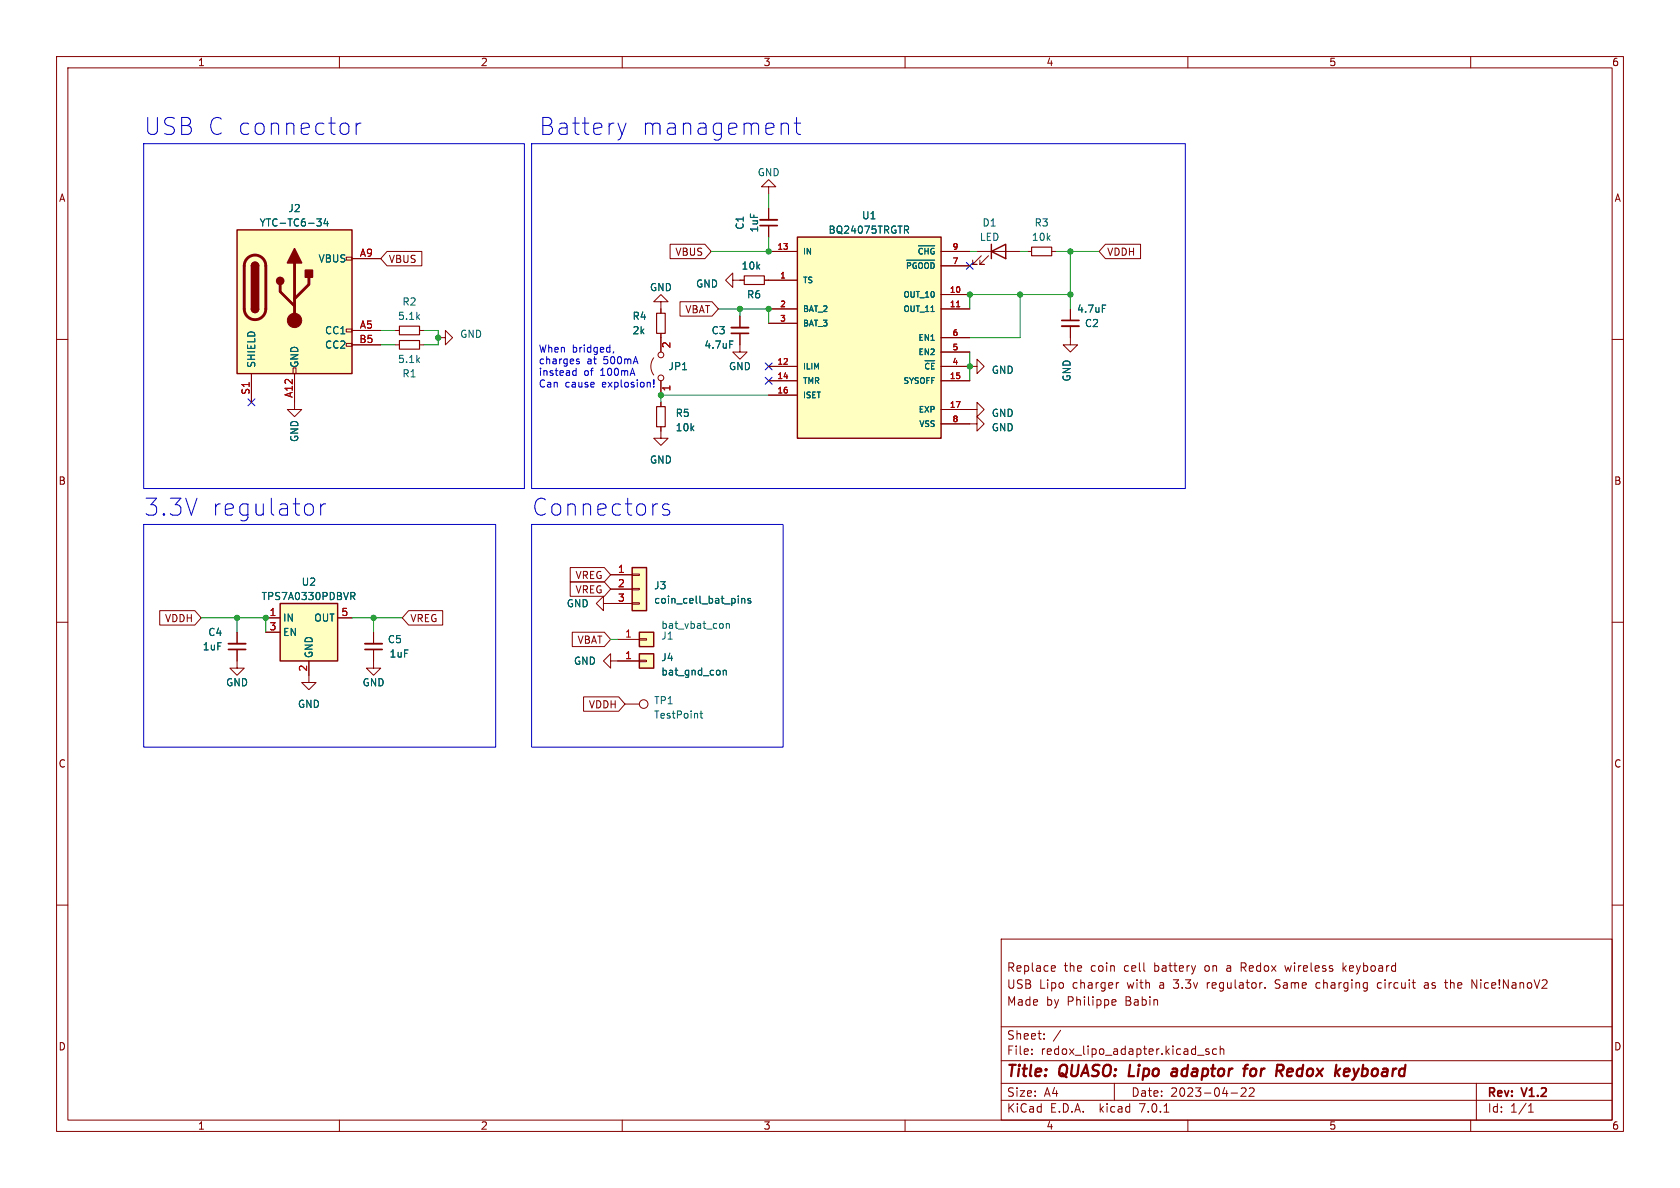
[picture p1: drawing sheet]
<svg xmlns="http://www.w3.org/2000/svg" width="297mm" height="210mm" viewBox="0 0 297 210" stroke-linecap="round" stroke-linejoin="round" font-family="sans-serif">
<g fill="none" stroke="#840000" stroke-width=".18">
<path d="M10 10h277v190h-277zM12 12h273v186h-273zM60 10v2M110 10v2M160 10v2M210 10v2M260 10v2M135.9 33h1.3l-1.3-1.2-1.3 1.2h1.3v1.3M135.9 36.8v2.1M135.9 39.9v2M10 60h2M61.2 58.2h1v.5h-1z"/>
<path d="M61.2 45.5h1v.5h-1zM62.2 58.4h5.1M62.2 45.7h5.1M68.4 44.4h6.2v2.6h-6.2l-1.1-1.3zM69.8 58.4h.8M74.2 58.4h.7M77.5 59.7h1.2v-1.3l1.3 1.3-1.3 1.3v-1.3M116.8 53.3h1.3l-1.3-1.2-1.2 1.2h1.2v2.1M116.8 58.9v3.3M118.5 43.2h6.1l1.1 1.3-1.1 1.2h-6.1zM120.2 53.3h5.7l1.1 1.3-1.1 1.3h-5.7zM129.5 49.5v-1.2l-1.2 1.2 1.2 1.3v-1.3h2.1"/>
<path d="M130.8 58.9v3.3h1.3l-1.3 1.3-1.3-1.3h1.3M130.8 55.9v2M135.1 49.5h5.9M135.9 44.5h5.1M135.9 54.6h5.1M135.9 57.2h5.1M166.4 44.5h5M166.4 52.1h5M166.4 54.6h5M166.4 59.7h5M166.4 47h5M172.7 44.5h7.6"/>
<path d="M173.5 45.2l-1.5 1.5h.7h-.7v-.7M174.8 45.2l-1.6 1.5h.8h-.8v-.7M181.6 44.5h.8M185.9 44.5h.8M189.2 57.7v3.3h1.3l-1.3 1.2-1.2-1.2h1.2M189.2 54.6v2M195.4 43.2h6.2v2.5h-6.2l-1.1-1.2zM285 60h2M44.4 66v5.1M51.8 65h.5v1h-.5zM52.1 66v6.4h1.2l-1.2 1.3-1.3-1.3h1.3M61.2 60.7h1v.5h-1z"/>
<path d="M62.2 61h5.1M69.8 61h.8M74.2 61h.7M115.6 63.2a2.54 2.54 0 0 0 0 3.1M116.8 75.4v2.1h1.3l-1.3 1.2-1.2-1.2h1.2M116.8 67.3v2.6M116.8 71.1v.8M135.9 64.8h5.1M135.9 67.3h5.1M135.9 69.9h5.1M166.4 64.8h6.3v-1.3l1.3 1.3-1.3 1.2v-1.2M166.4 74.9h6.3v-1.2l1.3 1.2-1.3 1.3v-1.3"/>
<path d="M166.4 72.4h6.3v-1.3l1.3 1.3-1.3 1.3v-1.3M166.4 67.3h5M166.4 62.2h5M10 110h2M28.2 107.9h6.2l1.2 1.3-1.2 1.3h-6.2zM41.9 114.8v3.3h1.3l-1.3 1.3-1.3-1.3h1.3M41.9 111.8v2M47 109.2h2.5M47 111.8h2.5M54.6 116.8v3.9h1.3l-1.3 1.2-1.3-1.2h1.3M59.7 109.2h2.5M66 114.8v3.3h1.3l-1.3 1.3-1.2-1.3h1.2"/>
<path d="M66 111.8v2M72.2 107.9h6.1v2.6h-6.1l-1.1-1.3zM100.8 100.3h6l1.1 1.3-1.1 1.3h-6zM100.8 102.9h6l1.1 1.2-1.1 1.3h-6zM101.2 111.8h5.6l1.1 1.2-1.1 1.3h-5.6zM106.7 106.7v-1.3l-1.3 1.3 1.3 1.3v-1.3h5.1M107.9 116.8v-1.2l-1.2 1.2 1.2 1.3v-1.3h5.1M107.9 101.6h3.9M107.9 104.1h3.9M109.2 113h3.8M111.8 106.6h1.2v.2h-1.2zM111.8 104h1.2v.3h-1.2z"/>
<path d="M111.8 101.5h1.2v.2h-1.2zM113 112.9h1.3v.3h-1.3zM113 116.7h1.3v.3h-1.3zM285 110h2M103.2 123.2h6.2l1.1 1.3-1.1 1.2h-6.2zM110.5 124.5h2.5M10 160h2M285 160h2M177 166h108v32h-108zM186.1 170.7l.4 .1 .1 .3-.7 .1M186.5 171.6l-.4 .1M196.6 177.6h.6"/>
<path d="M196.6 176.8l.5-.1 .2 .4-.7 .1M197.8 173.7l-.3 .1-.1 .2M211.4 170.7l-.4 1M223.1 173.7l-.2 .1M223.6 174.6v.1M241.6 173.7l.1 .1M241.7 173.7v1.2l-.1 .2M241.7 174.6l-.1 .1M249.6 173.7h.6M250.1 174.7h.1M255.4 173.7h.5M260.2 174.7v-1.5l.9 1.5"/>
<path d="M60 198v2M110 198v2M160 198v2M177 194.5h108M177 191.5h108M177 187.5h108M177 181.5h108M182.4 186.3v.1M182.4 185.5v.1M184.6 183.6v.1M184.6 182.8v.1M197 191.5v3"/>
<path d="M205.8 196.6h.8M210 198v2M211.7 186.5h1.2M213.7 185.5l-.3-.1-.3 .2 .1 .2 .5 .2v.3h-.6M215.1 185.5l-.5-.1-.2 .3v.4l.1 .2h.6M215.7 185.5l.2-.1 .4 .1 .1 .9M215.7 184.9v1.5M217.6 193.2h1.2M219.4 192.4l.6-.1 .2 .1 .1 .3-.9 1.1h.9M220.9 192.4l.5-.1 .2 .1 .1 .3-.9 1.1h.9M260 198v2M261 191.5v6.5"/>
<path d="M270.2 196.6h.9M270.2 195.5l.4-.4v1.5"/>
<circle cx="116.8" cy="66.8" r=".51"/>
<circle cx="116.8" cy="62.7" r=".51"/>
<circle cx="113.8" cy="124.5" r=".76"/>
</g>
<path d="M207.1 190.1l.7 .1M207.9 188.9l-.6 .1M207.9 189.5l-.7 .1M219.8 188.9h.7M220.6 188.2l-.4 .1-.1 .2-.2 1.7M221.2 189.1l-.2 .8 .1 .2M226.8 188.3a.53 .53 0 0 1 0 .8M237.8 189l.2-.1 .5 .1M238.4 190.1l-.6 .1M238.6 189.4l-1 .2" fill="none" stroke="#840000" stroke-width=".4"/>
<path d="M134.4 38.9h3M129.3 57.9h3M187.7 57.7h3.1M40.4 113.8h3M64.5 113.8h3.1" fill="none" stroke="#840000" stroke-width=".33"/>
<path d="M134.4 39.9h3M129.3 58.9h3M187.7 56.6h3.1M40.4 114.8h3M64.5 114.8h3.1" fill="none" stroke="#840000" stroke-width=".3"/>
<path d="M41.9 40.6h20.3v25.4h-20.3zM44.4 54.6a.64 .64 0 0 0 .7 .6 .64 .64 0 0 0 .6-.6M44.4 47a.64 .64 0 0 1 .7-.6 .64 .64 0 0 1 .6 .6M141 41.9h25.4v35.6h-25.4zM175.3 44.5l2.5-1.3v2.5zM175.3 43.2v2.5M49.5 106.7h10.2v10.1h-10.2zM111.8 100.3h2.5v7.7h-2.5zM113 111.8h2.6v2.5h-2.6zM113 115.6h2.6v2.5h-2.6z" fill="none" stroke="#840000" stroke-width=".25"/>
<path d="M70.6 57.7h3.6v1.5h-3.6zM116.1 55.4h1.5v3.5h-1.5zM131.6 48.8h3.5v1.5h-3.5zM182.4 43.7h3.5v1.5h-3.5zM70.6 60.2h3.6v1.5h-3.6zM116.1 71.9h1.5v3.5h-1.5z" fill="none" stroke="#840000" stroke-width=".2"/>
<g fill="#ffffc2" stroke="#ffffc2" stroke-width=".18">
<path d="M49.5 106.7h10.2v10.1h-10.2z"/>
<path d="M141 41.9h25.4v35.6h-25.4z"/>
<path d="M113 111.8h2.6v2.5h-2.6z"/>
<path d="M111.8 100.3h2.5v7.7h-2.5z"/>
<path d="M113 115.6h2.6v2.5h-2.6z"/>
<path d="M41.9 40.6h20.3v25.4h-20.3z"/>
</g>
<g fill="none" stroke="#006464" stroke-width=".18">
<path d="M56 38.7h.8l-.4 .5 .3 .1 .1 .4-.3 .3h-.3M57.6 38.6l-.3 .9h.8M57.9 39.1v.9M160.2 40.6l.4 .6M160.3 46h5M160.5 40l.1 .2-.1 .4M161 46.8l-.1-.3-.5-.1v1.1M162 46.5h-.4l-.2 .2M162.4 43.4h2.9M162.4 46.8a.34 .34 0 0 1 .3-.4 .34 .34 0 0 1 .4 .4M163.1 44l-.3-.1-.3 .2M163.5 46.8a.34 .34 0 0 1 .3-.4 .34 .34 0 0 1 .3 .4"/>
<path d="M163.5 43.9v1M164.1 43.9v1M164.6 55.1h.6M165.1 46.7l-.1-.2-.4-.1v1.1M165.1 44h-.4l-.1 .1M194.9 53.9h.6M129 60.3h.6M163.5 63.8h1.8M164.2 64.3l-.2-.1-.3 .3M165.2 64.2h-.5v1M62 104.7h.5l.2 .3-.1 .3-.6 .1M62.3 105.4l.4 .6"/>
<path d="M127.9 118.6l.1-.1h.3l.1 .8M127.9 118.5v.8M128.4 110.2v.9M128.4 110.4l.2-.2 .3 .1v.8M131.1 105.8v.8M131.1 105.9l.2-.1h.3l.1 .8M132.7 105.8h-.3l-.2 .2 .1 .1 .4 .2v.3h-.5M123.7 126.1h.5M123.9 125.7v1.1l.3 .2"/>
</g>
<path d="M169.1 54.2h.6" fill="none" stroke="#a90000" stroke-width=".18"/>
<path d="M43.7 45.6a1.9 1.9 0 0 1 2.1-.4 1.9 1.9 0 0 1 1.2 1.8v7.6a1.91 1.91 0 0 1-1.9 1.9 1.91 1.91 0 0 1-1.9-1.9v-7.8l.2-.6zM49.5 50.3v1.3l2.6 2.5M52.1 46.5v10.1M54.6 49v1.3l-2.5 2.5" fill="none" stroke="#840000" stroke-width=".51"/>
<g fill="#840000" stroke="#840000" stroke-width=".25">
<path d="M44.4 54.6h1.3a.64 .64 0 0 1-.6 .6 .64 .64 0 0 1-.7-.6z"/>
<path d="M44.4 47h1.3v7.6h-1.3z"/>
<path d="M44.6 46.5a.64 .64 0 0 1 .7-.1 .64 .64 0 0 1 .4 .6h-1.3z"/>
<path d="M52.1 43.9l1.2 2.6h-2.5z"/>
<path d="M54 47.8h1.2v1.2h-1.2z"/>
<circle cx="49.5" cy="49.7" r=".63"/>
</g>
<circle cx="52.1" cy="56.6" r="1.27" fill="#840000" stroke="#840000" stroke-width=".18"/>
<g fill="none" stroke="#0000c2" stroke-width=".18">
<path d="M25.4 25.4h67.3v61h-67.3zM61.1 21.8l.3 .1 .3 .4v.9l-.3 .4-.3 .2M63 21.8v2M63.8 21.8a.77 .77 0 0 0-.8 .5M94 25.4h115.5v61h-115.5zM109.2 21.8l.8 2M110 23.8l-.3 .7M110.7 21.8l-.7 2M138.5 21.8h.5l.2 .1 .2 .3v1.6M140.4 21.8h1.1M140.8 20.8v2.5l.2 .3 .5 .2M101.4 66.3h.4"/>
<path d="M101.4 65.6h.4M101.8 65.1v1.3M102.1 63.9h.3v.2l-.1 .2h-.3M102.1 63.5h.3M108.5 62.2l-.1 .2M114.9 67.6l.1 .8M115.6 68.3v.1M115.6 67.2v.7M25.4 92.7h62.2v39.4h-62.2zM55.1 89.2l.3 .4v.9l-.3 .4M56.7 89.1v2M57.5 89.1a.77 .77 0 0 0-.8 .5"/>
<path d="M94 92.7h44.4v39.4h-44.4zM118.3 89.2l-.7-.1-.3 .1-.2 .3 .2 .4 1 .3 .1 .3-.1 .4-.3 .2h-.6l-.3-.2"/>
</g>
<g fill="none" stroke="#009600" stroke-width=".18">
<path d="M135.9 34.3v2.5M67.3 58.4h2.5M74.9 58.4h2.6v2.6h-2.6M127 54.6h8.9v2.6M130.8 54.6v1.3M135.9 41.9v2.6h-10.2M171.4 44.5h1.3M180.3 44.5h1.3M180.3 52.1v7.6h-8.9M186.7 44.5h7.6M189.2 52.1h-17.8v2.5M189.2 44.5v10.1"/>
<path d="M67.3 61h2.5M135.9 69.9h-19.1v1.2M171.4 62.2v5.1M35.6 109.2h11.4v2.6M41.9 109.2v2.6M62.2 109.2h8.9M66 109.2v2.6M107.9 113h1.3"/>
</g>
<path d="M170.8 46.4l1.3 1.2M172.1 46.4l-1.3 1.2M43.8 70.5l1.3 1.2M45.1 70.5l-1.3 1.2M135.3 64.2l1.2 1.2M135.3 66.7l1.2 1.2M136.5 64.2l-1.2 1.2M136.5 66.7l-1.2 1.2" fill="none" stroke="#000084" stroke-width=".18"/>
<g fill="#009600" stroke="#009600" stroke-width=".18">
<circle cx="180.3" cy="52.1" r=".46"/>
<circle cx="171.4" cy="52.1" r=".46"/>
<circle cx="189.2" cy="44.5" r=".46"/>
<circle cx="189.2" cy="52.1" r=".46"/>
<circle cx="116.8" cy="69.9" r=".46"/>
<circle cx="171.4" cy="64.8" r=".46"/>
<circle cx="66" cy="109.2" r=".46"/>
<circle cx="47" cy="109.2" r=".46"/>
<circle cx="41.9" cy="109.2" r=".46"/>
<circle cx="77.5" cy="59.7" r=".46"/>
<circle cx="135.9" cy="54.6" r=".46"/>
<circle cx="130.8" cy="54.6" r=".46"/>
<circle cx="135.9" cy="44.5" r=".46"/>
</g>
<g font-size="4.2" fill="#0000c2">
<text x="25.4" y="24.1">USB C connector</text>
<text x="95.2" y="24.1">Battery</text>
<text x="113.2" y="24.1">management</text>
<text x="25.4" y="91.4">3.3V</text>
<text x="37.2" y="91.4">regulator</text>
<text x="94" y="91.4">Connectors</text>
</g>
<g font-size="2.8" fill="#840000">
<text x="178" y="190.8">Title:</text>
<text x="187.4" y="190.8">QUASO: Lipo</text>
<text x="208.5" y="190.8">adaptor</text>
<text x="221.8" y="190.8">for</text>
<text x="228.1" y="190.8">Redox</text>
<text x="239.1" y="190.8">keyboard</text>
</g>
<g font-size="2.1" fill="#840000">
<text x="178" y="171.9">Replace</text>
<text x="188.1" y="171.9">the</text>
<text x="192.8" y="171.9">coin</text>
<text x="198.7" y="171.9">cell</text>
<text x="204.1" y="171.9">battery</text>
<text x="213.1" y="171.9">on</text>
<text x="217.1" y="171.9">a Redox</text>
<text x="227.6" y="171.9">wireless</text>
<text x="237.8" y="171.9">keyboard</text>
<text x="178" y="177.9">Made</text>
<text x="178" y="174.9">USB Lipo</text>
<text x="184.9" y="177.9">by</text>
<text x="188.7" y="177.9">Philippe</text>
<text x="189.6" y="174.9">charger</text>
<text x="199" y="177.9">Babin</text>
<text x="199.3" y="174.9">with</text>
<text x="205" y="174.9">a 3.3v</text>
<text x="213.6" y="174.9">regulator.</text>
<text x="225.7" y="174.9">Same</text>
<text x="233" y="174.9">charging</text>
<text x="243.9" y="174.9">circuit</text>
<text x="252.3" y="174.9">as</text>
<text x="256.1" y="174.9">the</text>
<text x="260.8" y="174.9">Nice!NanoV2</text>
<text x="178" y="183.9">Sheet:</text>
<text x="186.2" y="183.9">/</text>
<text x="178" y="186.6">File:</text>
<text x="184" y="186.6">redox_lipo_adapter.kicad_sch</text>
<text x="178" y="196.8">KiCad</text>
<text x="178" y="194">Size:</text>
<text x="184.6" y="194">A4</text>
<text x="185.7" y="196.8">E.D.A.</text>
<text x="194.4" y="196.8">kicad</text>
<text x="200" y="194">Date:</text>
<text x="201.5" y="196.8">7.0.1</text>
<text x="206.9" y="194">2023-04-22</text>
<text x="263" y="194.2">Rev:</text>
<text x="263" y="196.8">Id:</text>
<text x="267" y="196.8">1/1</text>
<text x="269.2" y="194.2">V1.2</text>
</g>
<g font-size="1.8" fill="#840000">
<text x="35" y="11.8">1</text>
<text x="85" y="11.8">2</text>
<text x="135" y="11.8">3</text>
<text x="185" y="11.8">4</text>
<text x="235" y="11.8">5</text>
<text x="285" y="11.8">6</text>
<text x="10.4" y="35.8">A</text>
<text x="285.4" y="35.8">A</text>
<text x="68.7" y="46.6">VBUS</text>
<text x="119.3" y="45.4">VBUS</text>
<text x="195.7" y="45.4">VDDH</text>
<text x="121" y="55.5">VBAT</text>
<text x="10.3" y="85.8">B</text>
<text x="285.3" y="85.8">B</text>
<text x="101.6" y="102.5">VREG</text>
<text x="101.6" y="105.1">VREG</text>
<text x="29" y="110.1">VDDH</text>
<text x="72.5" y="110.1">VREG</text>
<text x="102" y="113.9">VBAT</text>
<text x="104" y="125.4">VDDH</text>
<text x="10.3" y="135.8">C</text>
<text x="285.3" y="135.8">C</text>
<text x="10.3" y="185.8">D</text>
<text x="285.3" y="185.8">D</text>
<text x="35" y="199.8">1</text>
<text x="85" y="199.8">2</text>
<text x="135" y="199.8">3</text>
<text x="185" y="199.8">4</text>
<text x="235" y="199.8">5</text>
<text x="285" y="199.8">6</text>
</g>
<g font-size="1.8" fill="#006464">
<text x="133.9" y="31.3">GND</text>
<text x="45.8" y="40.2">YTC-TC6-34</text>
<text x="50.9" y="37.7">J2</text>
<text x="131.6" y="40.7" transform="rotate(-90 131.6 40.7)">C1</text>
<text x="134.2" y="41.2" transform="rotate(-90 134.2 41.2)">1uF</text>
<text x="146.4" y="41.5">BQ24075TRGTR</text>
<text x="152.3" y="38.9">U1</text>
<text x="173.6" y="40.2">D1</text>
<text x="182.8" y="40.2">R3</text>
<text x="56.2" y="46.5">VBUS</text>
<text x="131" y="47.8">10k</text>
<text x="173.2" y="42.7">LED</text>
<text x="182.4" y="42.7">10k</text>
<text x="114.8" y="51.6">GND</text>
<text x="123" y="51">GND</text>
<text x="132" y="52.9">R6</text>
<text x="57.3" y="59.2">CC1</text>
<text x="70.3" y="56.7">5.1k</text>
<text x="71.1" y="54.2">R2</text>
<text x="81.3" y="59.9">GND</text>
<text x="111.8" y="56.7">R4</text>
<text x="111.8" y="59.2">2k</text>
<text x="125.7" y="59.2">C3</text>
<text x="190.3" y="55.4">4.7uF</text>
<text x="191.7" y="58">C2</text>
<text x="45.3" y="65" transform="rotate(-90 45.3 65)">SHIELD</text>
<text x="52.9" y="65" transform="rotate(-90 52.9 65)">GND</text>
<text x="57.3" y="61.8">CC2</text>
<text x="70.3" y="64.3">5.1k</text>
<text x="118.1" y="65.6">JP1</text>
<text x="124.5" y="61.8">4.7uF</text>
<text x="128.8" y="65.6">GND</text>
<text x="71.1" y="66.9">R1</text>
<text x="175.3" y="66.2">GND</text>
<text x="189.4" y="67.5" transform="rotate(-90 189.4 67.5)">GND</text>
<text x="119.4" y="73.9">R5</text>
<text x="119.4" y="76.4">10k</text>
<text x="175.3" y="76.4">GND</text>
<text x="175.3" y="73.9">GND</text>
<text x="52.9" y="78.2" transform="rotate(-90 52.9 78.2)">GND</text>
<text x="114.8" y="82.1">GND</text>
<text x="46.2" y="106.2">TPS7A0330PDBVR</text>
<text x="53.3" y="103.7">U2</text>
<text x="100.1" y="107.5">GND</text>
<text x="115.6" y="104.3">J3</text>
<text x="115.6" y="106.9">coin_cell_bat_pins</text>
<text x="36.8" y="112.6">C4</text>
<text x="50" y="110">IN</text>
<text x="50" y="112.6">EN</text>
<text x="55.4" y="110">OUT</text>
<text x="68.5" y="113.9">C5</text>
<text x="116.8" y="113.2">J1</text>
<text x="116.8" y="111.3">bat_vbat_con</text>
<text x="35.8" y="115.1">1uF</text>
<text x="55.4" y="116.3" transform="rotate(-90 55.4 116.3)">GND</text>
<text x="68.8" y="116.4">1uF</text>
<text x="101.4" y="117.7">GND</text>
<text x="116.8" y="117">J4</text>
<text x="116.8" y="119.6">bat_gnd_con</text>
<text x="39.9" y="121.5">GND</text>
<text x="52.6" y="125.3">GND</text>
<text x="64" y="121.5">GND</text>
<text x="115.6" y="124.7">TP1</text>
<text x="115.6" y="127.2">TestPoint</text>
</g>
<g font-size="1.8" fill="#a90000">
<text x="63.6" y="45.5">A9</text>
<text x="63.6" y="58.2">A5</text>
<text x="63.5" y="60.7">B5</text>
<text x="118.7" y="61.6" transform="rotate(-90 118.7 61.6)">2</text>
<text x="44.2" y="69.9" transform="rotate(-90 44.2 69.9)">S1</text>
<text x="51.8" y="70.4" transform="rotate(-90 51.8 70.4)">A12</text>
<text x="118.7" y="69.2" transform="rotate(-90 118.7 69.2)">1</text>
<text x="109.2" y="101.3">1</text>
<text x="109.2" y="103.9">2</text>
<text x="109.2" y="106.4">3</text>
<text x="47.6" y="109">1</text>
<text x="47.6" y="111.5">3</text>
<text x="60.3" y="109">5</text>
<text x="110.5" y="112.8">1</text>
<text x="54.4" y="118.8" transform="rotate(-90 54.4 118.8)">2</text>
<text x="110.5" y="116.6">1</text>
</g>
<g font-size="1.8" fill="#0000c2">
<text x="95.2" y="62.4">When</text>
<text x="95.2" y="64.5">charges</text>
<text x="101.2" y="62.4">bridged,</text>
<text x="103.8" y="64.5">at</text>
<text x="106.8" y="64.5">500mA</text>
<text x="95.2" y="66.5">instead</text>
<text x="95.2" y="68.6">Can</text>
<text x="99.9" y="68.6">cause</text>
<text x="103.2" y="66.5">of</text>
<text x="106.2" y="66.5">100mA</text>
<text x="106.5" y="68.6">explosion!</text>
</g>
<g font-size="1.4" fill="#a90000">
<text x="137.4" y="44.2">13</text>
<text x="168.3" y="46.7">7</text>
<text x="168.3" y="44.2">9</text>
<text x="137.9" y="49.3">1</text>
<text x="167.9" y="51.8">10</text>
<text x="137.9" y="54.4">2</text>
<text x="137.9" y="56.9">3</text>
<text x="167.9" y="54.4">11</text>
<text x="168.3" y="59.4">6</text>
<text x="137.4" y="64.5">12</text>
<text x="168.3" y="64.5">4</text>
<text x="168.3" y="62">5</text>
<text x="137.4" y="67.1">14</text>
<text x="137.4" y="69.6">16</text>
<text x="167.9" y="67.1">15</text>
<text x="167.9" y="72.1">17</text>
<text x="168.3" y="74.7">8</text>
</g>
<g font-size="1.4" fill="#006464">
<text x="142" y="45.1">IN</text>
<text x="162.1" y="45.6">~{CHG}</text>
<text x="142" y="50.2">TS</text>
<text x="159.6" y="52.8">OUT_10</text>
<text x="160" y="48.2">~{PGOOD}</text>
<text x="142" y="55.3">BAT_2</text>
<text x="142" y="57.8">BAT_3</text>
<text x="159.6" y="55.3">OUT_11</text>
<text x="142" y="65.5">ILIM</text>
<text x="162.2" y="62.9">EN2</text>
<text x="162.2" y="60.4">EN1</text>
<text x="163.2" y="66">~{CE}</text>
<text x="142" y="68">TMR</text>
<text x="142" y="70.5">ISET</text>
<text x="159.6" y="68">SYSOFF</text>
<text x="162.3" y="73.1">EXP</text>
<text x="162.4" y="75.6">VSS</text>
</g>
</svg>
